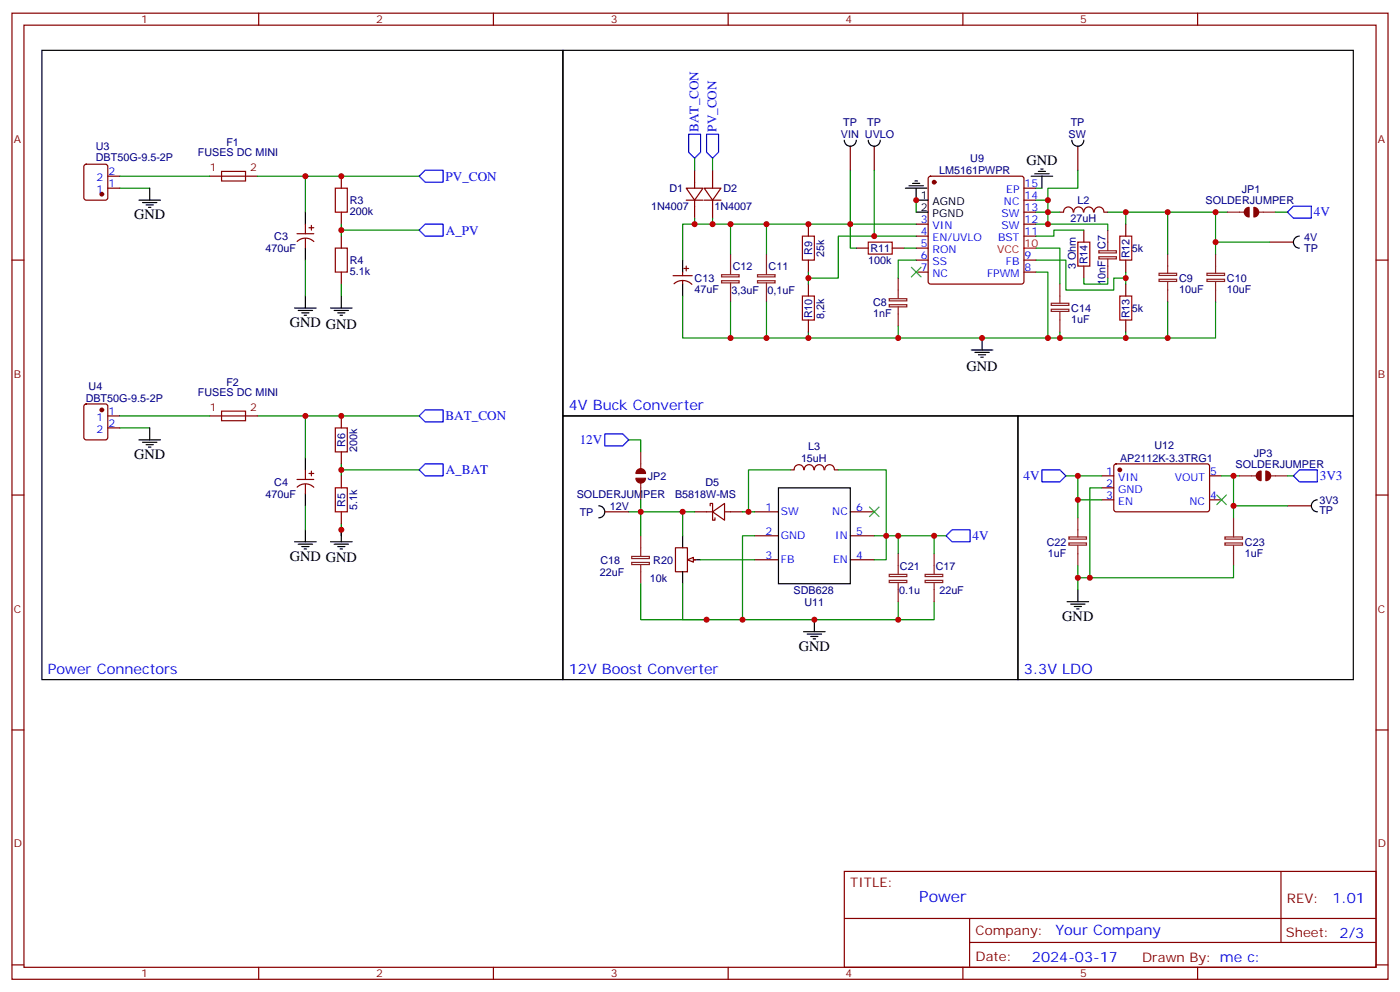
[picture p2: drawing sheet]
<svg xmlns="http://www.w3.org/2000/svg" width="412mm" height="292mm" viewBox="0 0 412 292" stroke-linecap="round" stroke-linejoin="round" font-family="sans-serif">
<g fill="none" stroke="#870000" stroke-width=".35">
<path d="M3.5 3.9h405.4v284.3h-405.4zM7.1 7.4h398.2v277.3h-398.2zM76.2 3.9v3.5M145.3 3.9v3.5M214.5 3.9v3.5M283.6 3.9v3.5M352.8 3.9v3.5M24.9 48.5l.5-.2h5.6l.7 .5v9.4l-.4 .7h-5.9l-.7-.4v-9.5zM31.7 55.4h3.6M31.7 51.9h3.6M100.5 51.9v3.5M202.1 55.4h5l-2.5 3.5z"/>
<path d="M202.1 58.9h5M204.6 50.1v5.3M204.6 58.9v5.3M207.4 55.4h5l-2.5 3.5zM207.4 58.9h5M209.9 50.1v5.3M209.9 58.9v5.3M250.5 43v7.1M257.5 43v7.1M273.6 52.1l.5-.2h26.8l.5 .2 .2 .5v30.3l-.2 .5-.5 .2h-26.8l-.5-.2-.2-.5v-30.3zM301.6 55.4h3.6M301.6 58.9h3.6"/>
<path d="M317.5 43v7.1M3.5 76.6h3.6M100.5 62.4v3.6M100.5 69.5v3.5M201.4 79h1.4M202.1 78.3v1.4M238.1 66v3.5M238.1 76.6v3.5M252.2 73h3.6M262.8 73h3.5M269.9 76.6h3.5M269.9 66h3.5"/>
<path d="M269.9 69.5h3.5M269.9 73h3.5M301.6 76.6h3.6M301.6 66h3.6M301.6 69.5h3.6M301.6 62.4h3.6M316.1 62.4a1.41 1.41 0 0 0-1.4-1.5 1.41 1.41 0 0 0-1.4 1.5h-1.1M316.3 62.4a1.41 1.41 0 0 1 1.4-1.5 1.41 1.41 0 0 1 1.4 1.5M319.3 67.7v3.6M319.3 78.3v3.5M319.3 62.4a1.41 1.41 0 0 1 1.4-1.5 1.41 1.41 0 0 1 1.4 1.5M322.3 62.4a1.41 1.41 0 0 1 1.4-1.5 1.41 1.41 0 0 1 1.4 1.5"/>
<path d="M325.3 62.4h1M331.6 66v3.5M331.6 76.6v3.5M405.3 76.6h3.6M100.5 80.1v3.5M198.3 81.1h5.6M198.5 83.5a3.8 3.8 0 0 1 5.3 .2M201.1 80.1v1M201.1 82.5v1.1M238.1 83.6v3.5M238.1 94.2v3.5M269.9 80.1h3.5"/>
<path d="M301.6 80.1h3.6M331.6 83.6v3.5M331.6 94.2v3.5M24.9 119.1l.5-.2h5.6l.7 .4v9.5l-.4 .6-5.9 .1-.7-.5v-9.4zM31.7 122.4h3.6M31.7 125.9h3.6M100.5 122.4v3.5M100.5 133v3.5M3.5 145.7h3.6M100.5 140.1v3.5M100.5 150.6v3.6M222.2 150.6h7.1"/>
<path d="M222.2 157.7h7.1M250.5 150.6h7M250.5 157.7h7M405.3 145.7h3.6M199 161.2h3.5v7.1h-3.5zM203.2 164.7h1.8M222.2 164.7h7.1M250.5 164.7h7M3.5 214.8h3.6M405.3 214.8h3.6M248.7 256.5h156.6v28.2h-156.6zM377.3 256.5v20.9"/>
<path d="M248.7 270.3h156.5M285.6 277.4h119.6M285.6 270.3v14.1M3.5 284h3.6M76.2 284.7v3.5M145.3 284.7v3.5M214.5 284.7v3.5M283.6 284.7v3.5M352.8 284.7v3.5M405.3 284h3.6"/>
</g>
<path d="M202.8 39.5h3.6v5.3l-1.8 1.8-1.8-1.8zM208.1 39.5h3.6v5.3l-1.8 1.8-1.8-1.8zM123.5 51.9l1.7-1.8h5.3v3.5h-5.3zM123.5 67.7l1.7-1.7h5.3v3.5h-5.3zM379.2 62.4l1.8-1.7h5.3v3.5h-5.3zM123.5 122.4l1.7-1.8h5.3v3.6h-5.3zM123.5 138.3l1.7-1.8h5.3v3.6h-5.3z" fill="none" stroke="#00f" stroke-width=".35"/>
<g fill="none" stroke="#008700" stroke-width=".35">
<path d="M35.3 55.4h8.8M204.6 46.6v3.5M209.9 46.6v3.5M250.5 50.1v22.9h1.7M257.5 50.1v19.4M269.9 58.9v3.5M305.2 55.4h1.7M305.2 58.9h3.5M317.5 50.1v5.3h-8.8v7h3.5M100.5 66v3.5M100.5 67.7h23M204.6 64.2v1.8h65.3"/>
<path d="M204.6 66h-3.5v10.6M209.9 64.2v1.8M215.2 66v8.8M225.8 66v8.8M266.3 73h3.6M269.9 69.5h-23v12.3h-8.8M269.9 76.6h-5.3v5.2M305.2 66h21.1v1.7M305.2 62.4h3.5v3.6M305.2 76.6h8.8v8.8h14.1v-3.6h3.5M305.2 73h7v10.6M319.3 67.7h-8.9v1.8h-5.2"/>
<path d="M344 62.4h-12.4v3.6M358.1 62.4h-14.1v12.4M361.6 62.4h-3.5v12.4M100.5 83.6v3.5M201.1 87.1v12.4h14.1M215.2 88.9v10.6h10.6M225.8 88.9v10.6h12.3M238.1 80.1v3.5M264.6 96v3.5M305.2 80.1h3.5v19.4h-70.6v-1.8M312.2 97.7v1.8M319.3 81.8v1.8h7v-1.8"/>
<path d="M331.6 97.7v1.8h-22.9M331.6 80.1v3.5M344 88.9v10.6h-12.4M358.1 88.9v10.6h-14.1M35.3 125.9h8.8M100.5 136.5v3.6M100.5 138.3h23M100.5 154.2v3.5"/>
</g>
<g fill="none" stroke="#000" stroke-width=".35">
<path d="M12.3 14.8h153.5v185.2h-153.5zM165.8 14.8h232.8v107.6h-232.8zM40.9 58.9h6.4M42 59.6h4.2M44.1 55.4v3.5M252.2 41.3a1.76 1.76 0 0 1-1.7 1.7 1.76 1.76 0 0 1-1.8-1.7M259.3 41.3a1.76 1.76 0 0 1-1.8 1.7 1.76 1.76 0 0 1-1.7-1.7M266.7 55.4h6.3M267.8 54.7h4.2M268.8 54h2.1M269.5 53.3h.7M269.9 55.4v3.5h3.5"/>
<path d="M303.7 51.9h6.4M304.8 51.2h4.2M305.9 50.4h2.1M306.6 49.7h.7M306.9 51.9v3.5M319.3 41.3a1.76 1.76 0 0 1-1.8 1.7 1.76 1.76 0 0 1-1.8-1.7M43 60.3h2.2M43.7 61h.7M201.1 76.6v3.5M269.9 62.4h3.5M97.4 90.7h6.3M98.4 91.4h4.3"/>
<path d="M99.5 92.1h2.1M100.2 92.8h.7M100.5 87.1v3.6M201.1 83.6v3.5M289.3 99.5v3.5M286.1 103h6.4M287.2 103.7h4.2M288.2 104.4h2.1M288.9 105.1h.7M40.9 129.5h6.4M42 130.2h4.2M43 130.9h2.2"/>
<path d="M43.7 131.6h.7M44.1 125.9v3.6M97.4 159.5h6.3M100.5 155.9v3.6M201.1 157.7v3.5M229.3 143.6h21.2v28.2h-21.2zM98.4 160.2h4.3M99.5 160.9h2.1M100.2 161.6h.7M201.1 168.3v3.5M202.8 164.7h3.6"/>
</g>
<g fill="#870000" stroke="#870000" stroke-width=".35">
<circle cx="30" cy="120.6" r=".53"/>
<circle cx="30" cy="57.1" r=".53"/>
<circle cx="275.2" cy="53.6" r=".53"/>
</g>
<path d="M301.6 73h3.6" fill="none" stroke="#f00" stroke-width=".35"/>
<path d="M98.8 55.4h3.5v7h-3.5zM98.8 73h3.5v7.1h-3.5zM236.4 69.5h3.5v7.1h-3.5zM255.8 71.3h7v3.5h-7zM317.5 71.3h3.5v7h-3.5zM329.8 69.5h3.6v7.1h-3.6zM236.4 87.1h3.5v7.1h-3.5zM329.8 87.1h3.6v7.1h-3.6zM98.8 125.9h3.5v7.1h-3.5zM98.8 143.6h3.5v7h-3.5z" fill="none" stroke="#a10000" stroke-width=".35"/>
<g fill="none" stroke="#8c2424" stroke-width=".35">
<path d="M215.2 74.8v6M225.8 74.8v6M323.7 73.8h5.2v.6h-5.2zM323.7 75.6h5.2v.6h-5.2zM326.3 67.7v6M326.3 76.2v5.6M344 74.8v5.6M358.1 74.8v5.6M212.5 80.9h5.2v.6h-5.2zM212.5 82.6h5.2v.7h-5.2zM215.2 83.3v5.6M223.1 80.9h5.2v.6h-5.2z"/>
<path d="M223.1 82.6h5.2v.7h-5.2zM225.8 83.3v5.6M261.9 87.9h5.2v.6h-5.2zM261.9 89.7h5.2v.6h-5.2zM264.6 81.8v6M264.6 90.3v5.7M309.7 91h5.2v.7h-5.2zM309.7 89.3h5.2v.6h-5.2zM312.2 83.6v5.7M312.2 91.7v6M341.4 82.2h5.2v.6h-5.2zM341.4 80.4h5.2v.7h-5.2z"/>
<path d="M344 82.9v6M355.5 82.2h5.2v.6h-5.2zM355.5 80.4h5.2v.7h-5.2zM358.1 82.9v6"/>
</g>
<path d="M268.5 78.7l2.8 2.8M271.3 78.7l-2.8 2.8" fill="none" stroke="#3c3" stroke-width=".35"/>
<path d="M202.5 164.7l1.8-.7v1.5z" fill="#f0f0f0" stroke="#870000" stroke-width=".35"/>
<path d="M256.1 149.2l2.8 2.8M258.9 149.2l-2.8 2.8M358.4 145.7l2.8 2.8M361.2 145.7l-2.8 2.8" fill="none" stroke="#3c3" stroke-width=".35"/>
<path d="M178.2 127.7h5.2l1.8 1.8-1.8 1.7h-5.2zM306.9 138.3h5.3l1.8 1.8-1.8 1.7h-5.3zM278.7 157.7l1.8-1.8h5.3v3.6h-5.3zM381 140.1l1.8-1.8h5.3v3.5h-5.3z" fill="none" stroke="#00f" stroke-width=".35"/>
<g fill="none" stroke="#000" stroke-width=".35">
<path d="M90 62.4v3.6M90 73v3.6M382.8 69.5a1.76 1.76 0 0 0-1.8 1.8 1.76 1.76 0 0 0 1.8 1.7M86.8 90.7h6.3M87.8 91.4h4.3M88.9 92.1h2.1M89.6 92.8h.7M90 87.1v3.6M90 134.8v3.5M165.8 122.4h134.1v77.6h-134.1zM299.9 122.4h98.7v77.6h-98.7zM86.8 159.5h6.3"/>
<path d="M90 145.3v3.6M90 155.9v3.6M176.4 148.9a1.76 1.76 0 0 1 1.8 1.7 1.76 1.76 0 0 1-1.8 1.8M388 147.1a1.76 1.76 0 0 0-1.7 1.8 1.76 1.76 0 0 0 1.8 1.7M87.8 160.2h4.3M88.9 160.9h2.1M89.6 161.6h.7M314.3 177.1h6.4M315.4 177.8h4.2M316.4 178.5h2.2M317.1 179.2h.8M317.5 173.6v3.5"/>
<path d="M236.7 185.9h6.4M237.8 186.6h4.2M238.8 187.3h2.1M239.5 188h.7M239.9 182.4v3.5"/>
</g>
<g fill="none" stroke="#008700" stroke-width=".35">
<path d="M35.3 51.9h26.4M75.8 51.9h14.2M123.5 51.9h-33.5v10.5M90 76.6v10.5M326.3 62.4h5.3M358.1 71.3h15.8M375.7 62.4h3.5M35.3 122.4h26.4M75.8 122.4h47.7M90 122.4v12.4M185.2 129.5h3.5v3.5M232.8 138.3h-12.3v12.3"/>
<path d="M246.9 138.3h14.2v26.4h-3.6M90 148.9v7M188.7 147.1v3.5h-3.5M201.1 150.6h-12.4v7.1M204.6 150.6h-3.5v7.1M218.7 150.6h3.5M222.2 157.7h-3.5v24.7h56.5v-5.3M257.5 157.7h7.1M275.2 157.7v5.3M278.7 157.7h-14.1v5.3M314 140.1h10.6M317.5 140.1v12.3"/>
<path d="M317.5 147.1h7.1M324.6 143.6h-3.6v26.4h-3.5M359.8 140.1h3.6M363.4 148.9h15.8M365.1 140.1h-1.7v12.3M379.2 140.1h1.8M188.7 171.8v10.6h19.4M201.1 171.8v10.6h17.6M206.4 164.7h15.8M264.6 177.1v5.3M317.5 166.5v7.1M363.4 166.5v3.5h-42.4"/>
</g>
<g fill="none" stroke="#8c2424" stroke-width=".35">
<path d="M361.6 62.4h4.9M370.8 62.4h4.9M188.7 133v4.9M188.7 142.2v4.9M188.7 157.7v6M314.9 159.8h5.1v.6h-5.1zM314.9 158h5.1v.7h-5.1zM317.5 152.4v5.6M360.8 159.8h5.2v.6h-5.2zM360.8 158h5.2v.7h-5.2zM363.4 152.4v5.6M365.1 140.1h5"/>
<path d="M374.3 140.1h4.9M186.1 163.8h5.2v.6h-5.2zM186.1 165.5h5.2v.7h-5.2zM188.7 166.2v5.6M261.9 169.1h5.2v.6h-5.2zM261.9 170.8h5.2v.6h-5.2zM264.6 163v6M264.6 171.4v5.7M272.5 169.1h5.2v.6h-5.2zM272.5 170.8h5.2v.6h-5.2zM275.2 163v6M275.2 171.4v5.7"/>
<path d="M317.5 160.5v6M363.4 160.5v6"/>
</g>
<g fill="none" stroke="#870000" stroke-width=".35">
<path d="M61.7 51.9h14.1M87.5 68.8h4.9M87.5 71.1a3.5 3.5 0 0 1 4.9 0M90 66v2.8M90 70.2v2.8M91 67h1.4M91.7 66.3v1.4M373.9 71.3h7.1M61.7 122.4h14.1M90 138.3v2.8M91 139.3h1.4M91.7 138.6v1.5"/>
<path d="M232.8 138.3h1.1M233.9 138.3a1.41 1.41 0 0 1 1.4-1.5 1.41 1.41 0 0 1 1.4 1.5M236.9 138.3a1.41 1.41 0 0 1 1.4-1.5 1.41 1.41 0 0 1 1.4 1.5M239.9 138.3a1.41 1.41 0 0 1 1.4-1.5 1.41 1.41 0 0 1 1.4 1.5M243 138.3a1.41 1.41 0 0 1 1.4-1.5 1.41 1.41 0 0 1 1.4 1.5M245.9 138.3h1M328.3 136.7l.5-.2 27.1 .1 .4 .6-.1 13-.6 .4h-27.1l-.4-.7v-12.7zM87.5 141.1h4.9M87.5 143.4a3.5 3.5 0 0 1 4.9 0M90 142.5v2.8M178.2 150.6h7M204.6 150.6h5.3"/>
<path d="M209.2 148.9v-.7h.7v4.9h.7v-.7M209.9 150.6l3.5-2.4v4.9zM213.4 150.6h5.3M324.6 140.1h3.5M324.6 143.6h3.5M324.6 147.1h3.5M356.3 140.1h3.5M356.3 147.1h3.5M379.2 148.9h7.1"/>
</g>
<circle cx="329.8" cy="138.3" r=".53" fill="#870000" stroke="#870000" stroke-width=".35"/>
<g fill="#900" stroke="#900" stroke-width=".35">
<path d="M366.8 61.6l1.1-.6v2.9a1.41 1.41 0 0 1-1.2-.8 1.41 1.41 0 0 1 .1-1.5z"/>
<path d="M369.4 61a1.41 1.41 0 0 1 1.4 1.4 1.41 1.41 0 0 1-1.4 1.5z"/>
<path d="M187.3 140.8h2.8a1.41 1.41 0 0 1-1.4 1.4 1.41 1.41 0 0 1-1.4-1.4z"/>
<path d="M187.9 138.2a1.41 1.41 0 0 1 1.5-.1 1.41 1.41 0 0 1 .7 1.2h-2.8z"/>
<path d="M372.9 138.6a1.41 1.41 0 0 1 1.4 1.5 1.41 1.41 0 0 1-1.4 1.4z"/>
<path d="M370.3 139.2l1.2-.6v2.9a1.41 1.41 0 0 1-1.3-.8 1.41 1.41 0 0 1 .1-1.5z"/>
</g>
<path d="M65.3 50.4h7v2.9h-7zM65.3 121h7v2.8h-7z" fill="none" stroke="#a10000" stroke-width=".35"/>
<g fill="#c00">
<circle cx="269.9" cy="58.9" r=".88"/>
<circle cx="100.5" cy="67.7" r=".88"/>
<circle cx="308.7" cy="66" r=".88"/>
<circle cx="238.1" cy="66" r=".88"/>
<circle cx="289.3" cy="99.5" r=".88"/>
<circle cx="238.1" cy="81.8" r=".88"/>
<circle cx="250.5" cy="66" r=".88"/>
<circle cx="308.7" cy="62.4" r=".88"/>
<circle cx="308.7" cy="99.5" r=".88"/>
<circle cx="331.6" cy="99.5" r=".88"/>
<circle cx="331.6" cy="81.8" r=".88"/>
<circle cx="312.2" cy="99.5" r=".88"/>
<circle cx="209.9" cy="66" r=".88"/>
<circle cx="215.2" cy="66" r=".88"/>
<circle cx="225.8" cy="66" r=".88"/>
<circle cx="238.1" cy="99.5" r=".88"/>
<circle cx="225.8" cy="99.5" r=".88"/>
<circle cx="215.2" cy="99.5" r=".88"/>
<circle cx="204.6" cy="66" r=".88"/>
<circle cx="344" cy="99.5" r=".88"/>
<circle cx="264.6" cy="99.5" r=".88"/>
<circle cx="257.5" cy="69.5" r=".88"/>
<circle cx="308.7" cy="58.9" r=".88"/>
<circle cx="239.9" cy="182.4" r=".88"/>
<circle cx="218.7" cy="182.4" r=".88"/>
<circle cx="208.1" cy="182.4" r=".88"/>
<circle cx="201.1" cy="150.6" r=".88"/>
<circle cx="220.5" cy="150.6" r=".88"/>
<circle cx="264.6" cy="182.4" r=".88"/>
<circle cx="317.5" cy="140.1" r=".88"/>
<circle cx="317.5" cy="147.1" r=".88"/>
<circle cx="317.5" cy="170" r=".88"/>
<circle cx="321" cy="170" r=".88"/>
<circle cx="358.1" cy="62.4" r=".88"/>
<circle cx="344" cy="62.4" r=".88"/>
<circle cx="331.6" cy="62.4" r=".88"/>
<circle cx="264.6" cy="157.7" r=".88"/>
<circle cx="261.1" cy="157.7" r=".88"/>
<circle cx="275.2" cy="157.7" r=".88"/>
<circle cx="188.7" cy="150.6" r=".88"/>
<circle cx="363.4" cy="140.1" r=".88"/>
<circle cx="100.5" cy="138.3" r=".88"/>
<circle cx="100.5" cy="155.9" r=".88"/>
<circle cx="100.5" cy="122.4" r=".88"/>
<circle cx="90" cy="122.4" r=".88"/>
<circle cx="100.5" cy="51.9" r=".88"/>
<circle cx="90" cy="51.9" r=".88"/>
<circle cx="363.4" cy="148.9" r=".88"/>
<circle cx="358.1" cy="71.3" r=".88"/>
</g>
<text font-size="4.6" fill="#00f" x="270.8" y="265.5">Power</text>
<g font-size="4.2">
<text x="302.3" y="48.7">GND</text>
<text x="39.5" y="64.6">GND</text>
<text x="85.4" y="96.3">GND GND</text>
<text x="284.7" y="109.1">GND</text>
<text x="39.5" y="135.1">GND</text>
<text x="85.4" y="165.1">GND GND</text>
<text x="312.9" y="182.7">GND</text>
<text x="235.3" y="191.6">GND</text>
</g>
<g font-size="4.2" fill="#00f">
<text x="167.6" y="120.6">4V Buck Converter</text>
<text x="14.1" y="198.3">Power Connectors</text>
<text x="167.6" y="198.3">12V Boost Converter</text>
<text x="301.6" y="198.3">3.3V LDO</text>
<text x="392.5" y="265.7">1.01</text>
<text x="310.9" y="275.3">Your Company</text>
<text x="304" y="283.1">2024-03-17</text>
</g>
<g font-size="3.9" fill="#00f">
<text x="205.8" y="38.8" transform="rotate(-90 205.8 38.8)">BAT_CON</text>
<text x="211.1" y="38.8" transform="rotate(-90 211.1 38.8)">PV_CON</text>
<text x="131.2" y="53.1">PV_CON</text>
<text x="387" y="63.7">4V</text>
<text x="131.3" y="69.1">A_PV</text>
<text x="131.2" y="123.7">BAT_CON</text>
<text x="170.8" y="130.7">12V</text>
<text x="131.3" y="139.6">A_BAT</text>
<text x="301.5" y="141.3">4V</text>
<text x="388.8" y="141.3">3V3</text>
<text x="286.5" y="159">4V</text>
</g>
<g font-size="3.9" fill="#800">
<text x="250.5" y="261.1">TITLE:</text>
<text x="379.1" y="265.7">REV:</text>
<text x="287.4" y="275.3">Company:</text>
<text x="378.7" y="275.9">Sheet: 2/3</text>
<text x="287.4" y="282.9">Date:</text>
<text x="336.4" y="283">Drawn By: me c:</text>
</g>
<g font-size="3.2" fill="#800">
<text x="41.6" y="6.9">1</text>
<text x="110.8" y="6.9">2</text>
<text x="179.9" y="6.9">3</text>
<text x="249.1" y="6.9">4</text>
<text x="318.2" y="6.9">5</text>
<text x="4.1" y="42">A</text>
<text x="405.9" y="42">A</text>
<text x="61.8" y="50.4">1</text>
<text x="73.7" y="50.4">2</text>
<text x="4.1" y="111.1">B</text>
<text x="405.9" y="111.1">B</text>
<text x="61.8" y="121">1</text>
<text x="73.7" y="121">2</text>
<text x="4.1" y="180.3">C</text>
<text x="405.9" y="180.3">C</text>
<text x="4.1" y="249.4">D</text>
<text x="405.9" y="249.4">D</text>
<text x="41.6" y="287.7">1</text>
<text x="110.8" y="287.7">2</text>
<text x="179.9" y="287.7">3</text>
<text x="249.1" y="287.7">4</text>
<text x="318.2" y="287.7">5</text>
</g>
<g font-size="3.2" fill="#000080">
<text x="247.7" y="40.6">VIN UVLO</text>
<text x="248.4" y="37.1">TP</text>
<text x="255.4" y="37.1">TP</text>
<text x="314.8" y="40.6">SW</text>
<text x="315.4" y="37.1">TP</text>
<text x="28.2" y="44.2">U3</text>
<text x="28.2" y="47.3">DBT50G-9.5-2P</text>
<text x="58.3" y="45.9">FUSES DC MINI</text>
<text x="66.7" y="43">F1</text>
<text x="285.8" y="47.6">U9</text>
<text x="276.6" y="51.2">LM5161PWPR</text>
<text x="197.2" y="56.5">D1</text>
<text x="213.1" y="56.5">D2</text>
<text x="365.8" y="56.9">JP1</text>
<text x="103" y="63.2">200k</text>
<text x="103" y="60">R3</text>
<text x="191.8" y="61.8">1N4007</text>
<text x="210.5" y="61.8">1N4007</text>
<text x="315.3" y="65.4">27uH</text>
<text x="317.4" y="60.1">L2</text>
<text x="355.1" y="60.1">SOLDERJUMPER</text>
<text x="80.8" y="70.6">C3</text>
<text x="384.2" y="71">4V</text>
<text x="78.2" y="74.2">470uF</text>
<text x="103" y="77.7">R4</text>
<text x="239.3" y="75.1" transform="rotate(-90 239.3 75.1)">R9</text>
<text x="242.8" y="75.7" transform="rotate(-90 242.8 75.7)">25k</text>
<text x="255.7" y="77.7">100k</text>
<text x="256.4" y="74.2">R11</text>
<text x="320.4" y="77.8" transform="rotate(-90 320.4 77.8)">R14</text>
<text x="325.7" y="73.4" transform="rotate(-90 325.7 73.4)">C7</text>
<text x="332.8" y="76" transform="rotate(-90 332.8 76)">R12</text>
<text x="333.4" y="74.2">5k</text>
<text x="384.2" y="74.2">TP</text>
<text x="103" y="80.9">5.1k</text>
<text x="204.6" y="83">C13</text>
<text x="215.8" y="79.5">C12</text>
<text x="226.4" y="79.5">C11</text>
<text x="316.9" y="79.2" transform="rotate(-90 316.9 79.2)">3 Ohm</text>
<text x="325.7" y="83.8" transform="rotate(-90 325.7 83.8)">10nF</text>
<text x="347.3" y="83">C9</text>
<text x="361.4" y="83">C10</text>
<text x="204.6" y="86.2">47uF</text>
<text x="215.5" y="86.5">3,3uF</text>
<text x="226.1" y="86.5">0,1uF</text>
<text x="347.3" y="86.1">10uF</text>
<text x="361.4" y="86.1">10uF</text>
<text x="239.3" y="93.7" transform="rotate(-90 239.3 93.7)">R10</text>
<text x="242.8" y="93.8" transform="rotate(-90 242.8 93.8)">8,2k</text>
<text x="257.2" y="93.3">1nF</text>
<text x="257.2" y="90.1">C8</text>
<text x="315.6" y="95">1uF</text>
<text x="315.6" y="91.8">C14</text>
<text x="332.8" y="93.7" transform="rotate(-90 332.8 93.7)">R13</text>
<text x="333.4" y="91.8">5k</text>
<text x="66.7" y="113.5">F2</text>
<text x="25.2" y="118.3">DBT50G-9.5-2P</text>
<text x="26.1" y="114.7">U4</text>
<text x="58.3" y="116.5">FUSES DC MINI</text>
<text x="101.7" y="131.6" transform="rotate(-90 101.7 131.6)">R6</text>
<text x="105.2" y="133" transform="rotate(-90 105.2 133)">200k</text>
<text x="236" y="135.9">15uH</text>
<text x="238.1" y="132.5">L3</text>
<text x="330" y="135.9">AP2112K-3.3TRG1</text>
<text x="340.1" y="132.2">U12</text>
<text x="363.9" y="137.7">SOLDERJUMPER</text>
<text x="369.3" y="134.4">JP3</text>
<text x="80.8" y="143">C4</text>
<text x="190.9" y="141.2">JP2</text>
<text x="207.8" y="143">D5</text>
<text x="78.2" y="146.5">470uF</text>
<text x="101.7" y="149.2" transform="rotate(-90 101.7 149.2)">R5</text>
<text x="169.9" y="146.5">SOLDERJUMPER</text>
<text x="198.8" y="146.5">B5818W-MS</text>
<text x="388.7" y="148.2">3V3</text>
<text x="105.2" y="150.2" transform="rotate(-90 105.2 150.2)">5.1k</text>
<text x="170.8" y="151.8">TP</text>
<text x="179.7" y="150">12V</text>
<text x="388.7" y="151.4">TP</text>
<text x="308.3" y="160.6">C22</text>
<text x="366.7" y="160.6">C23</text>
<text x="176.9" y="165.9">C18</text>
<text x="192.4" y="165.9">R20</text>
<text x="265.1" y="167.7">C21</text>
<text x="275.7" y="167.7">C17</text>
<text x="308.7" y="163.8">1uF</text>
<text x="366.7" y="163.8">1uF</text>
<text x="176.7" y="169.4">22uF</text>
<text x="191.4" y="171.2">10k</text>
<text x="233.8" y="174.7">SDB628</text>
<text x="237" y="178.2">U11</text>
<text x="264.9" y="174.7">0.1u</text>
<text x="276.7" y="174.7">22uF</text>
</g>
<g font-size="3.2" fill="#00f">
<text x="28.4" y="53.3">2</text>
<text x="31.9" y="51.5">2</text>
<text x="28.4" y="56.8">1</text>
<text x="31.9" y="55">1</text>
<text x="296.4" y="56.8">EP</text>
<text x="301.8" y="58.6">14</text>
<text x="301.8" y="55">15</text>
<text x="271.2" y="65.6">3</text>
<text x="295" y="63.9">SW</text>
<text x="295.7" y="60.3">NC</text>
<text x="301.8" y="65.6">12</text>
<text x="301.8" y="62.1">13</text>
<text x="271.2" y="69.1">4</text>
<text x="274.7" y="67.4">VIN</text>
<text x="274.7" y="70.9">EN/UVLO</text>
<text x="294" y="70.9">BST</text>
<text x="295" y="67.4">SW</text>
<text x="301.8" y="69.1">11</text>
<text x="271.2" y="72.7">5</text>
<text x="271.2" y="76.2">6</text>
<text x="274.7" y="74.4">RON</text>
<text x="274.7" y="78">SS</text>
<text x="296.3" y="78">FB</text>
<text x="301.8" y="76.2">9</text>
<text x="271.2" y="79.7">7</text>
<text x="274.7" y="81.5">NC</text>
<text x="290.8" y="81.5">FPWM</text>
<text x="301.8" y="79.7">8</text>
<text x="28.4" y="123.8">1</text>
<text x="31.9" y="122.1">1</text>
<text x="31.9" y="125.6">2</text>
<text x="28.4" y="127.4">2</text>
<text x="325.9" y="139.7">1</text>
<text x="325.9" y="143.2">2</text>
<text x="329.4" y="141.5">VIN</text>
<text x="346.1" y="141.5">VOUT</text>
<text x="356.5" y="139.7">5</text>
<text x="325.9" y="146.8">3</text>
<text x="329.4" y="145">GND</text>
<text x="329.4" y="148.5">EN</text>
<text x="350.4" y="148.5">NC</text>
<text x="356.5" y="146.8">4</text>
<text x="225.5" y="150.3">1</text>
<text x="230" y="151.7">SW</text>
<text x="245.2" y="151.7">NC</text>
<text x="252.2" y="150.3">6</text>
<text x="225.5" y="157.3">2</text>
<text x="230" y="158.7">GND</text>
<text x="246.1" y="158.7">IN</text>
<text x="252.2" y="157.3">5</text>
<text x="225.5" y="164.4">3</text>
<text x="230" y="165.8">FB</text>
<text x="245.4" y="165.8">EN</text>
<text x="252.2" y="164.4">4</text>
</g>
<g font-size="3.2">
<text x="271.2" y="58.6">1</text>
<text x="271.2" y="62.1">2</text>
<text x="274.7" y="60.3">AGND</text>
<text x="274.7" y="63.9">PGND</text>
</g>
<g font-size="3.2" fill="#f00">
<text x="293.7" y="74.4">VCC</text>
<text x="301.8" y="72.7">10</text>
</g>
</svg>
